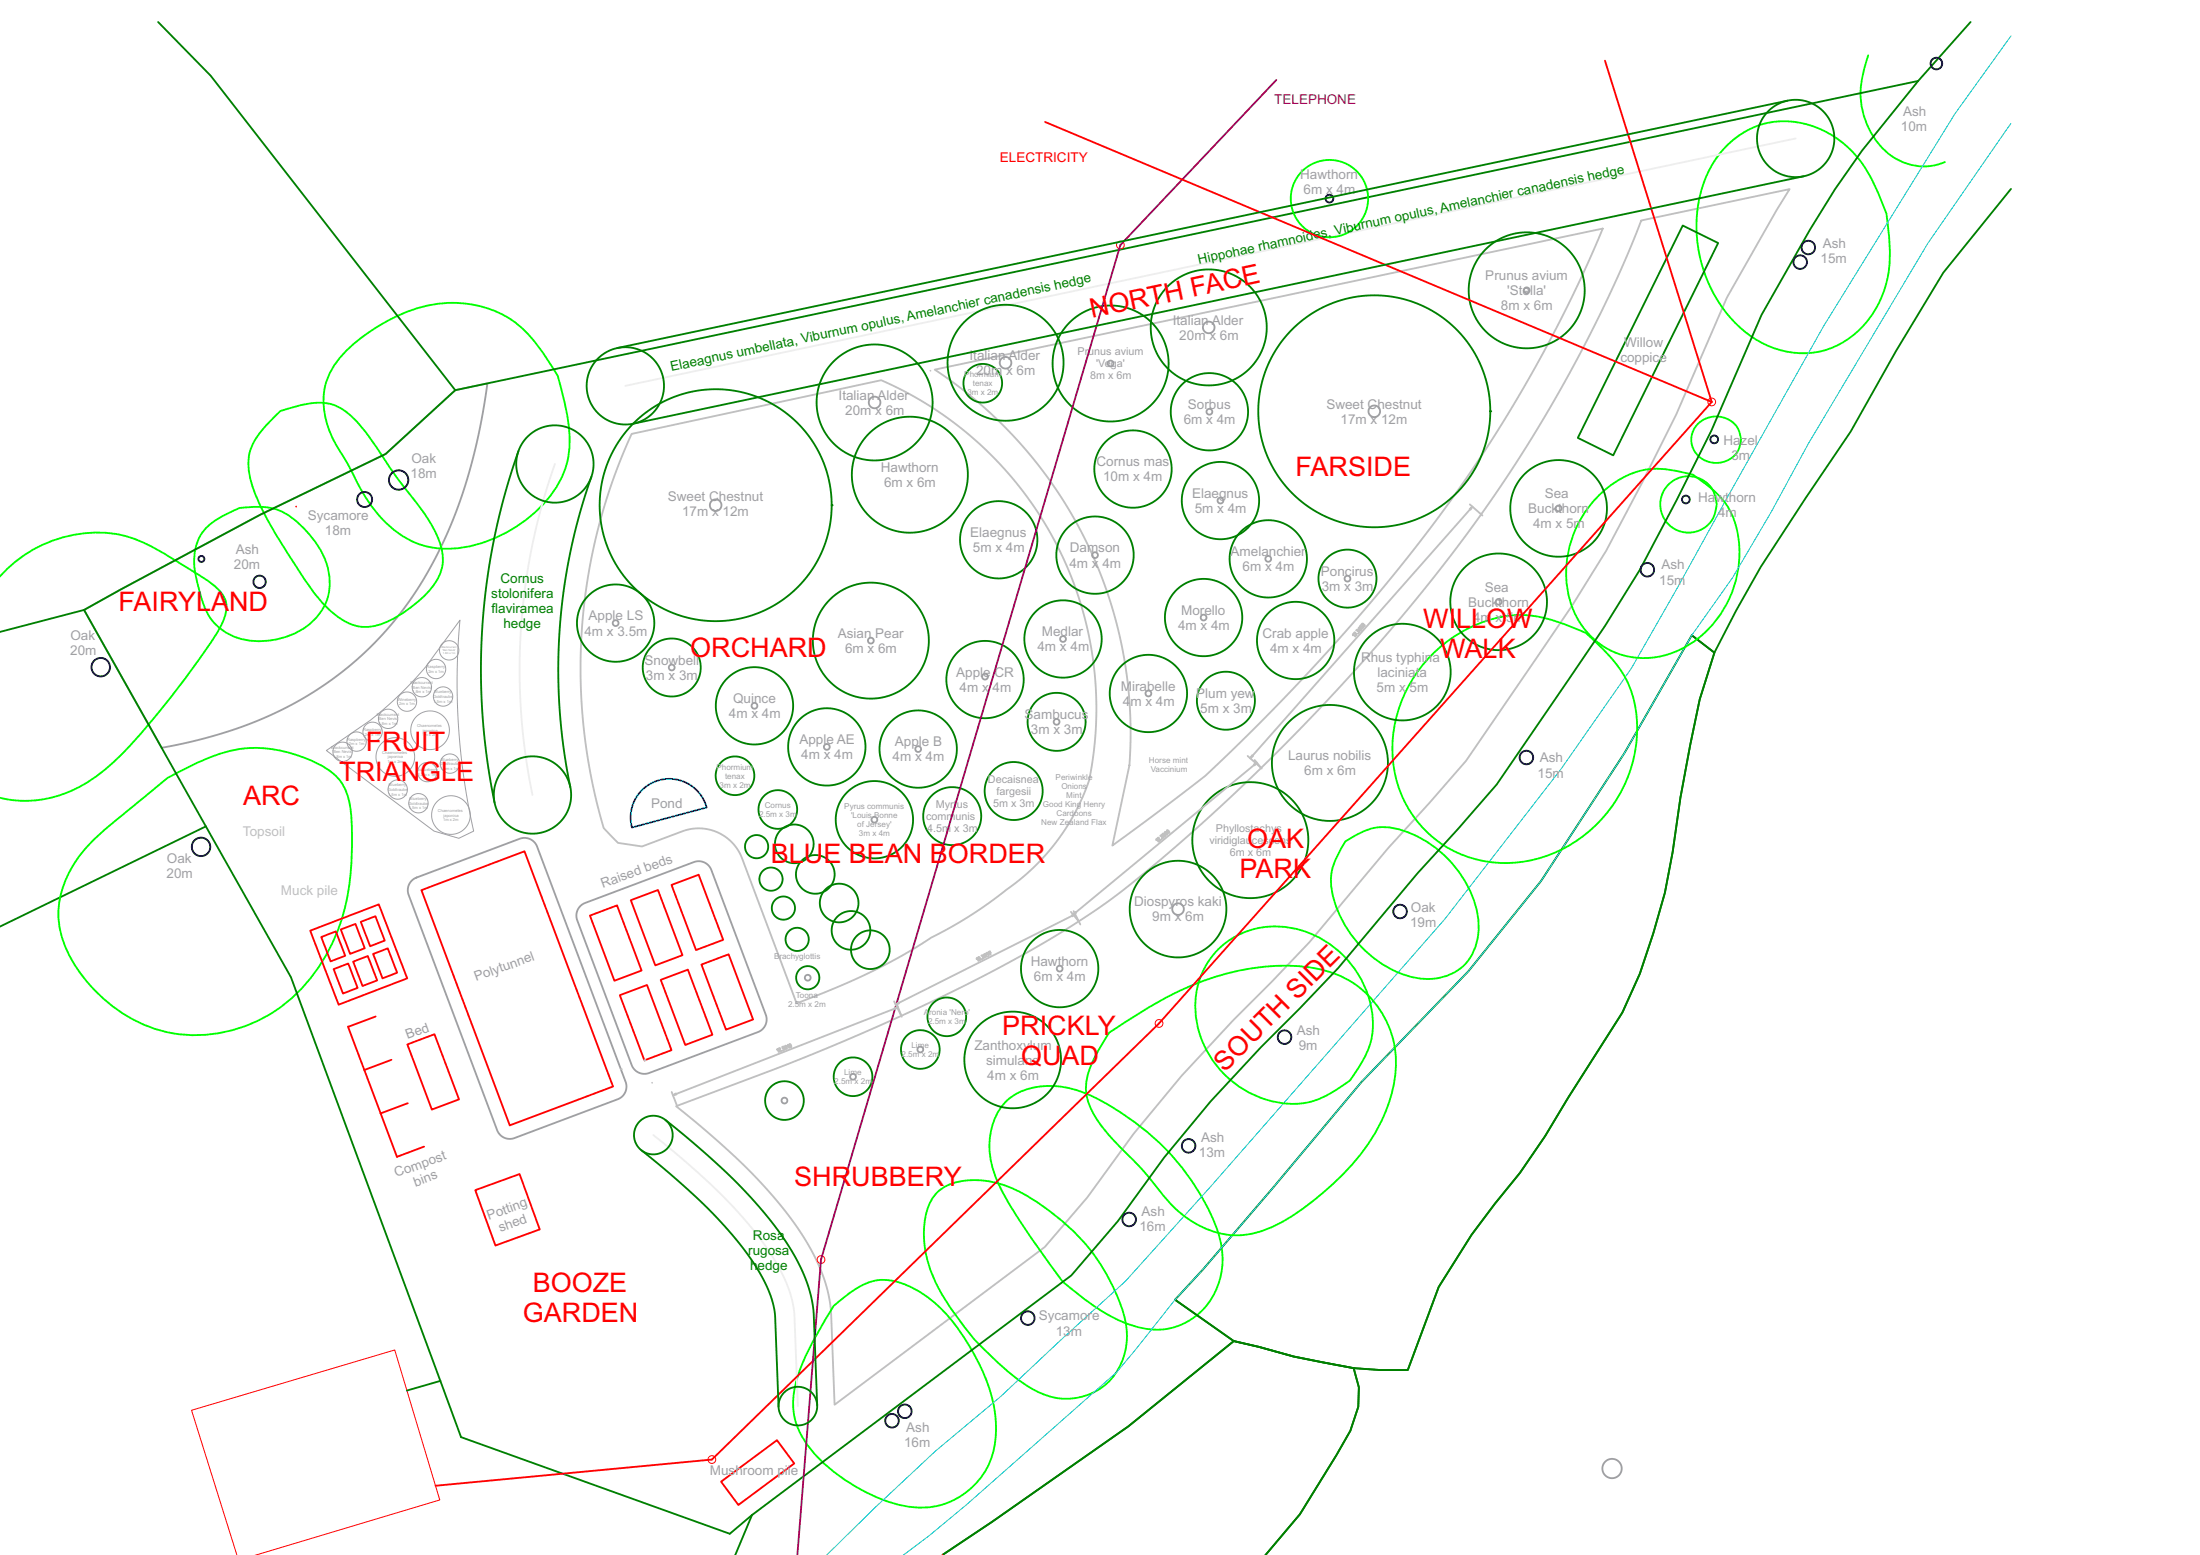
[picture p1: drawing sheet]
<svg xmlns="http://www.w3.org/2000/svg" width="297mm" height="210mm" viewBox="0 0 297 210" stroke-linecap="round" stroke-linejoin="round" font-family="sans-serif">
<g fill="none" stroke="#f00" stroke-width=".25">
<path d="M141.1 16.5l90 37.8M216.7 8.2l14.4 46.1M231.1 54.3l-74.6 83.8-60.4 58.9-37.3 3.6M40 68.4h.1M90.7 119.5l3.6-1.4 3.3 8.8-3.6 1.3zM41.9 125.6l9.2-3.5 3.9 10-9.3 3.5zM43.4 126.5l1.9-.8 1.3 3.3-2 .8zM45 130.8l2-.7 1.3 3.3-2 .7zM46 125.5l2-.8 1.2 3.3-1.9 .8zM47 138.6l6.6 17.6 3.7-1.4M47.7 129.8l2-.7 1.2 3.2-2 .8zM48.7 124.4l2-.7 1.2 3.3-1.9 .7z"/>
<path d="M50.4 128.8l2-.8 1.2 3.3-2 .8zM50.7 137.2l-3.7 1.4M56.9 120.2l13.9-5.3 12 31.8-14 5.2zM79.6 123.6l3.7-1.4 3.3 8.8-3.6 1.4zM83.7 134.3l3.7-1.3 3.3 8.8-3.7 1.3zM85.2 121.5l3.6-1.4 3.3 8.8-3.6 1.4zM89.2 132.3l3.7-1.4 3.3 8.8-3.7 1.4zM94.7 130.2l3.7-1.4 3.3 8.8-3.7 1.4zM52.9 143.1l-3.7 1.3M55 141l3.7-1.4 3.3 8.8-3.7 1.4zM55.1 148.9l-3.7 1.4M64.2 160.7l6-2.2 2.7 7.5-6 2.1z"/>
<path d="M97.4 200l7.5-5.6 2.3 3.1-7.5 5.6z"/>
</g>
<path d="M221.6 29.8l20-4.3-1.8 2.9-6.6 11.7-6.9 15.8-4.6 9.3-4.8 9.1-4.6 7.4-4.9 7.2-9.5 13.8-4.9 5.7-5.6 6.1-10.6 12.7-5.1 5.3-5.2 5.3-7 7.5-6.4 7.7-6.3 8.6-5.7 6.7-28.4 21.3-.5-12.2-.1-1.4-.3-1.7-.6-1.7-.6-1.7-.9-1.9-1.3-2.2-1.7-2.4-1.9-2.4-2.2-2.5-2.4-2.4-2.6-2.5-6.3-5.3 14.5-5.5 9.9-4 10.8-4.9 5.5-2.7 4.8-2.6 6.8-4 3.8-2.4 2.6-1.8 6.4-5.2 7.6-6.6 5-4.7 4.6-4.6 4.9-5 4.7-5.1 4.4-5 3.8-4.6 4.1-5.2 3.5-4.6 3.3-4.7 3.2-4.9 2.9-4.8 3.1-5.3 2.9-5.4 2.6-5.3 2.4-5.1 2.2-5.5M85.3 58.6l33.7-7.3 3.3 1.6 3.4 2 2.6 1.8 2.5 2 2.4 2.1 2.3 2.3 2 2.5 1.9 2.6 1.8 2.7 1.5 2.8 1.4 2.9 1.2 2.9 .9 3.1 .8 3.1 .6 3.2 .3 3.2 .1 3.2-.1 3.2-.3 3.3-.5 3.5-1.2 3-1.4 2.6-1.6 2.4-1.8 2.2-2.1 2.1-2 1.7-5.2 3.8-3 1.8-3 1.7-4 2.4-3.2 1.7-3.4 1.6-4.1 1.8-3.6 1.3-7.4-19.7-.6-1.2-1-1.1-1-.7-1.1-.5-1.2-.3-1.3-.1-1.6 .3-5.6 2.2-3.3-.5-1.3-1.4a2.26 2.26 0 0 1-.9-1.7l-.8-3.3-.7-3.3-.6-3.4-.4-3.2-.2-3.2-.1-3.4v-3.2l.2-3.4 .3-3.2 .5-3.4 .7-3.4 .7-3.1 .9-3.3 1-3 1.3-3.3zM125.6 50h.1M126.2 49.9l90.2-19-1.8 4.2-2.1 4.5-4.6 8.8-2.6 4.7-2.7 4.5-5.4 8.1-6 8.1-6.6 8-7.2 8.2-8.3 8.6a85.8 85.8 0 0 1-13.5 11.5l-5.4 4 2.3-10.8 .2-4.7-.3-4.7-.7-5.5-1.2-5.2-1.7-5-2.1-4.9-1.8-3.5-2.1-3.5-2.3-3.1-2.5-3-2.7-2.9-2.8-2.6-3-2.5zM152.5 103.3h.1M121.1 135.5l.7 1.8M121.3 136l-30.4 11.8M83.8 144.3h.1M87 143.1h.1M88 146.2h.1M90.7 147.4l.7 1.7" fill="none" stroke="#c0c0c0" stroke-width=".25"/>
<g fill="none" stroke="#a0a0a4" stroke-width=".25">
<path d="M11.3 82.3l5-2.7 18.9-10.1 16.9-8.2 9.4-8.6 4.3-.9-.6 3.9-.7 3.4-.9 3.6-1 3.4-1.1 3.2-1.3 3-1.4 3-1.6 2.8-1.6 2.6-1.8 2.4-1.9 2.3-2 2.1-2.2 2-2.3 1.8-2.5 1.8-2.6 1.5-4 2-4.4 1.8-5 1.5-5.1 1zM55.6 118.9l.6-.4 14-5.3 .5-.1 .6 .1 .4 .1 .4 .4 .4 .6 12 31.8 .1 .5-.1 .5-.2 .5-.3 .4-.6 .4-14 5.2-.5 .1h-.5l-.5-.2-.4-.3-.4-.6-11.9-31.8-.1-.5v-.5l.2-.5zM78.3 122.3l.7-.4 14.7-5.5 .9-.1 .7 .3 .5 .3 .2 .5 7.4 19.6 .1 .8-.3 .8-.4 .4-.4 .3-14.8 5.6h-.8l-.8-.3-.4-.3-.3-.5-7.4-19.6-.1-.5 .1-.5 .1-.5z"/>
<circle cx="206.1" cy="39.2" r=".39"/>
<circle cx="118.1" cy="54.3" r=".78"/>
<circle cx="135.8" cy="49" r=".78"/>
<circle cx="149.9" cy="49.1" r=".39"/>
<circle cx="163.2" cy="44.2" r=".78"/>
<circle cx="163.3" cy="55.6" r=".39"/>
<circle cx="185.6" cy="55.5" r=".78"/>
<circle cx="96.6" cy="68.2" r=".78"/>
<circle cx="147.8" cy="74.9" r=".39"/>
<circle cx="164.8" cy="67.6" r=".39"/>
<circle cx="171.2" cy="75.4" r=".39"/>
<circle cx="181.9" cy="78.1" r=".39"/>
<circle cx="210.4" cy="68.6" r=".39"/>
<circle cx="83.1" cy="84.1" r=".39"/>
<circle cx="90.7" cy="90.1" r=".39"/>
<circle cx="101.9" cy="95.3" r=".39"/>
<circle cx="117.6" cy="86.5" r=".39"/>
<circle cx="133" cy="91.3" r=".39"/>
<circle cx="142.7" cy="97.4" r=".39"/>
<circle cx="143.5" cy="86.3" r=".39"/>
<circle cx="155.1" cy="93.6" r=".39"/>
<circle cx="162.5" cy="83.4" r=".39"/>
<circle cx="202.3" cy="81.2" r=".39"/>
<circle cx="111.6" cy="100.8" r=".39"/>
<circle cx="118.1" cy="110.6" r=".39"/>
<circle cx="124" cy="101.1" r=".39"/>
<circle cx="109.1" cy="132" r=".39"/>
<circle cx="143.1" cy="130.8" r=".39"/>
<circle cx="159.1" cy="122.7" r=".78"/>
<circle cx="105.9" cy="148.6" r=".39"/>
<circle cx="115.2" cy="145.3" r=".39"/>
<circle cx="124.3" cy="141.7" r=".39"/>
<circle cx="217.7" cy="198.2" r="1.3"/>
</g>
<g fill="none" stroke="#008000" stroke-width=".25">
<path d="M21.3 3l7.1 7.2 33.1 42.5M241.4 13.6l-158.1 33.4M259 10.9l-7.6 9.4-3.6 5.2-3.4 5.5-6.6 11.5-6.7 15.6-4.7 9.4-5 9.4-4.7 7.6-14.6 21.4-5.2 6-5.5 6-10.7 12.8-5.2 5.5a179.6 179.6 0 0 0-24.6 28.7l-6.2 7.3-43.2 32.3M259 10.9l-197.5 41.8M266.1 3l-7.1 7.9M227.2 30.4l4.8 2.4-14.2 28.7-4.8-2.4zM243.5 23.8l-158 33.4M271.5 25.5l-9.1 11.3-6.4 10.6-6.1 10.9-6.1 8.9-6.1 9.3-3.3 5.9-2.9 5.7M61.5 52.7l-9.4 8.6-16.9 8.2-18.9 10.1-5 2.7M201.2 55.5h.1M70 60.9l-1.8 5.6-1.4 6-1.1 6.1-.6 5.8-.2 6.2 .2 5.9 .6 5.8 1.1 6.1M79.8 64.4l-1.5 4.9-1.3 5.3-.9 5.4-.5 5.1-.2 5.5 .2 5.1 .5 5.5 .9 5.1"/>
<path d="M112.3 68.2h.1M11.3 82.3l-11.4 3M11.3 82.3l16.5 29.3M228.4 85.8l3.1 2.3-2 6.3-1.3 6.3-1.3 7-1.1 7.3-1 5.5-1.6 5.5-1.8 5.5-2.4 5.2-7.3 11.5-3.1 5.2-3.4 4.9-3.4 4.2-3.1 4.2-4.4 7-4.2 11.2h-3.7l-3.6-.2-8.1-1.6-4.7-1.3-3.4-.8-8-5.6 3.8-4 9.4-11 12-14.3 14.4-15 9.9-12.2 11.2-17.3zM228.4 85.8l3.1 2.3M231.5 88.1l-2 6.3-1.3 6.3-1.3 7-1.1 7.3-1 5.5-1.6 5.5-1.8 5.5-2.4 5.2-7.3 11.5-3.1 5.2-3.4 4.9-3.4 4.2-3.1 4.2-4.4 7-4.2 11.2h-3.7l-3.6-.2M27.8 111.6l-27.9 13.5M27.8 111.6l11.5 20.3 20.2 54.5M86.6 155.3l5.7 4.8 4.4 4.2 2 2.2 1.7 2.1 1.5 2.1 1.1 1.8 1.1 2.5 .5 2.2 .5 12.7M89.8 151.2l6 5 2.6 2.4 2.3 2.3 2.1 2.4 1.9 2.3 1.6 2.3 1.3 2.2 1.4 3.2 .5 1.5 .3 1.5 .5 13.4M158.6 175.4l8 5.6M59.5 186.4l-4.6 1.3"/>
<path d="M59.5 186.4l2.7 7.6 36.3 13 3-2.5M166.6 181l-14.2 11.5-18.4 12.9-6.7 4.5M166.6 181l3.4 .8 4.7 1.3 8.1 1.6M182.8 184.7l.7 2.6-.1 2.6-1.1 3.2-1.9 3.3-4.9 8-4.7 5.6 4.7-5.6 4.9-8 1.9-3.3 1.1-3.2 .1-2.6-.7-2.6-8.1-1.6-4.7-1.3-3.4-.8-14.2 11.5-18.4 12.9-6.7 4.5M101.5 204.5l-2.2 5.5M127.3 209.9v.1"/>
<circle cx="242.4" cy="18.7" r="5.2"/>
<circle cx="206.1" cy="39.2" r="7.8"/>
<circle cx="84.4" cy="52.1" r="5.2"/>
<circle cx="118.1" cy="54.3" r="7.8"/>
<circle cx="132.7" cy="51.7" r="2.61"/>
<circle cx="135.8" cy="49" r="7.8"/>
<circle cx="150" cy="49.1" r="7.8"/>
<circle cx="163.2" cy="44.2" r="7.8"/>
<circle cx="163.3" cy="55.6" r="5.2"/>
<circle cx="185.6" cy="55.5" r="15.7"/>
<circle cx="74.9" cy="62.6" r="5.2"/>
<circle cx="96.6" cy="68.2" r="15.7"/>
<circle cx="122.8" cy="64.1" r="7.8"/>
<circle cx="134.8" cy="72.9" r="5.2"/>
<circle cx="147.8" cy="74.9" r="5.2"/>
<circle cx="153" cy="63.3" r="5.2"/>
<circle cx="164.8" cy="67.6" r="5.2"/>
<circle cx="171.2" cy="75.4" r="5.2"/>
<circle cx="181.9" cy="78.1" r="3.9"/>
<circle cx="210.4" cy="68.6" r="6.5"/>
<circle cx="83.1" cy="84.1" r="5.2"/>
<circle cx="90.7" cy="90.1" r="3.9"/>
<circle cx="101.9" cy="95.3" r="5.2"/>
<circle cx="117.6" cy="86.5" r="7.8"/>
<circle cx="133" cy="91.7" r="5.2"/>
<circle cx="142.7" cy="97.4" r="3.9"/>
<circle cx="143.5" cy="86.3" r="5.2"/>
<circle cx="155.1" cy="93.6" r="5.2"/>
<circle cx="162.5" cy="83.4" r="5.2"/>
<circle cx="165.5" cy="94.6" r="3.9"/>
<circle cx="174.9" cy="86.5" r="5.2"/>
<circle cx="189.3" cy="90.7" r="6.5"/>
<circle cx="202.3" cy="81.2" r="6.5"/>
<circle cx="71.9" cy="107.3" r="5.2"/>
<circle cx="99.2" cy="104.7" r="2.61"/>
<circle cx="102.2" cy="114.3" r="1.57"/>
<circle cx="104.1" cy="118.7" r="1.57"/>
<circle cx="105" cy="109.3" r="2.61"/>
<circle cx="107.2" cy="113.9" r="2.61"/>
<circle cx="110.1" cy="118" r="2.61"/>
<circle cx="111.6" cy="100.8" r="5.2"/>
<circle cx="118.1" cy="110.6" r="5.2"/>
<circle cx="124" cy="101.1" r="5.2"/>
<circle cx="128.6" cy="110.2" r="3.9"/>
<circle cx="136.9" cy="106.8" r="3.9"/>
<circle cx="168.8" cy="113.4" r="7.8"/>
<circle cx="179.6" cy="103" r="7.8"/>
<circle cx="105.8" cy="122.6" r="1.57"/>
<circle cx="107.6" cy="126.8" r="1.57"/>
<circle cx="109.1" cy="132" r="1.57"/>
<circle cx="113.3" cy="121.9" r="2.61"/>
<circle cx="114.9" cy="125.6" r="2.61"/>
<circle cx="117.5" cy="128.2" r="2.61"/>
<circle cx="127.8" cy="137.3" r="2.61"/>
<circle cx="143.1" cy="130.8" r="5.2"/>
<circle cx="159.1" cy="122.7" r="6.5"/>
<circle cx="88.2" cy="153.2" r="2.61"/>
<circle cx="105.9" cy="148.6" r="2.61"/>
<circle cx="115.2" cy="145.3" r="2.61"/>
<circle cx="124.3" cy="141.7" r="2.61"/>
<circle cx="136.7" cy="143.1" r="6.5"/>
<circle cx="107.7" cy="189.8" r="2.61"/>
</g>
<g fill="none" stroke="#f00" stroke-width=".14">
<path d="M32 210l-6.1-19.6 27.4-8.2 6.1 20.3-25 7.5M127.2 210l.1-.1v.1"/>
<circle cx="151.3" cy="33.1" r=".52"/>
<circle cx="231.1" cy="54.3" r=".52"/>
<circle cx="156.5" cy="138.1" r=".52"/>
<circle cx="110.8" cy="170" r=".52"/>
<circle cx="96.1" cy="197" r=".52"/>
</g>
<g fill="none" stroke="#000" stroke-width=".25">
<circle cx="261.4" cy="8.6" r=".78"/>
<circle cx="179.5" cy="26.8" r=".52"/>
<circle cx="243.1" cy="35.4" r=".91"/>
<circle cx="244.2" cy="33.4" r=".91"/>
<circle cx="231.5" cy="59.3" r=".52"/>
<circle cx="27.2" cy="75.4" r=".4"/>
<circle cx="35" cy="78.5" r=".83"/>
<circle cx="49.2" cy="67.4" r="1.01"/>
<circle cx="53.8" cy="64.8" r="1.3"/>
<circle cx="222.4" cy="76.9" r=".91"/>
<circle cx="227.6" cy="67.4" r=".52"/>
<circle cx="13.6" cy="90.1" r="1.24"/>
<circle cx="27.1" cy="114.3" r="1.24"/>
<circle cx="206.1" cy="102.3" r=".91"/>
<circle cx="173.4" cy="140" r=".91"/>
<circle cx="189" cy="123" r=".91"/>
<circle cx="160.5" cy="154.7" r=".91"/>
<circle cx="138.8" cy="177.9" r=".91"/>
<circle cx="152.5" cy="164.6" r=".91"/>
<circle cx="120.4" cy="191.8" r=".91"/>
<circle cx="122.2" cy="190.5" r=".91"/>
</g>
<g fill="none" stroke="#0f0" stroke-width=".25">
<path d="M233.1 19.7a11 11 0 0 1 13.6-1.8 14.9 14.9 0 0 1 6.6 7.6l.7 1.7a7.4 7.4 0 0 1 .9 3.5 17.8 17.8 0 0 1-.9 9.5 11.7 11.7 0 0 1-10.5 7.5 13.8 13.8 0 0 1-11.3-6.7 18.3 18.3 0 0 1-1.1-18.6 12.6 12.6 0 0 1 2-2.7zM252.2 7.5l-.1 .6a11.6 11.6 0 0 0 1.4 11.1 7.6 7.6 0 0 0 9.1 2.7M36.7 56.7l1.2-1.2a14.4 14.4 0 0 1 6.3-1.1 7.7 7.7 0 0 1 4.6 3.2l2.5 3.5a71.3 71.3 0 0 0 5.5 7.5 15 15 0 0 1 2.9 6 5.9 5.9 0 0 1-1.8 5.2 16.7 16.7 0 0 1-7.2 4.7 6.1 6.1 0 0 1-5.4-1.5 24.1 24.1 0 0 1-5.2-6.3l-.5-.8a49 49 0 0 1-5.5-10.3 6.9 6.9 0 0 1 1-7.1zM47 47.1a23.6 23.6 0 0 1 12.1-6.1 14 14 0 0 1 14 6.3l2.2 3.4a35 35 0 0 1 1.6 8.7 12.5 12.5 0 0 1-4.2 9.3 18.8 18.8 0 0 1-12.2 5.4 12.3 12.3 0 0 1-9.9-5.2 48.9 48.9 0 0 1-4-6.8 15.3 15.3 0 0 1-2.9-7.5 8.8 8.8 0 0 1 2.6-6.8zM229.3 57.1a3.4 3.4 0 0 1 3.6-.7 3.4 3.4 0 0 1 2.2 3 3.4 3.4 0 0 1-3.4 3.1 3.4 3.4 0 0 1-3.4-3.1 3 3 0 0 1 1-2.3zM-.1 77.9a17.5 17.5 0 0 1 17.4-5.4 31.7 31.7 0 0 1 7.4 3.8l2.5 1.6a6.8 6.8 0 0 1 3.3 3.3 5.9 5.9 0 0 1-1.1 4.1 112.8 112.8 0 0 1-13.9 17.4 17.9 17.9 0 0 1-11.3 5.4 13.6 13.6 0 0 1-4.3-.4M28.1 71a15.6 15.6 0 0 1 4.3-2.4 10.9 10.9 0 0 1 5.5 .4 13.3 13.3 0 0 1 6.4 7.7 7.3 7.3 0 0 1-4.1 8.6 10.5 10.5 0 0 1-9.4 .3 7.2 7.2 0 0 1-3.6-5 14.5 14.5 0 0 1-.9-6.2 5.7 5.7 0 0 1 1.8-3.4zM215.7 67.1a11.3 11.3 0 0 1 8.4-3.8l2.2 .3 2.3 .5a15.7 15.7 0 0 1 4.9 4.6 14.2 14.2 0 0 1-1.7 14.9 12 12 0 0 1-12.6 4.9 11 11 0 0 1-7.7-10.5 14.9 14.9 0 0 1 4.2-10.9zM193.4 88.3a17.6 17.6 0 0 1 12.6-5.3 24 24 0 0 1 8.1 2.4 24.8 24.8 0 0 1 5.5 6.3 16.9 16.9 0 0 1-.7 15.1 17.8 17.8 0 0 1-18.7 9.4 15.2 15.2 0 0 1-12-17.5 18.4 18.4 0 0 1 5.2-10.4zM12.4 113.6l2-1.8 6.8-5.6a9.5 9.5 0 0 1 3.3-2.2 22.5 22.5 0 0 1 9.5-3 18.5 18.5 0 0 1 11.1 3.5 7.6 7.6 0 0 1 2.3 5.4 39.3 39.3 0 0 1-1.5 14.8 21.9 21.9 0 0 1-13.1 13.9 18.4 18.4 0 0 1-19.8-4.7 16.7 16.7 0 0 1-5.1-9.6 13.9 13.9 0 0 1 4.5-10.7zM181.6 113.6a10.2 10.2 0 0 1 4.8-1.9 13 13 0 0 1 8.6 3.8 14.1 14.1 0 0 1 4.6 9.9 6.6 6.6 0 0 1-7.4 6.7 14.3 14.3 0 0 1-10.2-6.6 12.8 12.8 0 0 1-2.3-7.1 10.9 10.9 0 0 1 1.9-4.8zM149.8 139.4l1.7-1.1a45.5 45.5 0 0 1 15.5-7.2 24.6 24.6 0 0 1 13.1 .3 13.1 13.1 0 0 1 7.8 16.3 25.6 25.6 0 0 1-8.2 12.3 31.3 31.3 0 0 1-8.9 6 11.1 11.1 0 0 1-11.3-2.2 32.1 32.1 0 0 1-4.4-5l-2.1-2.2a31.4 31.4 0 0 1-5.3-6.2 6.8 6.8 0 0 1-.2-7l.8-1.6z"/>
<path d="M164.5 128.2a11.6 11.6 0 0 1 14.3-1.3 13.3 13.3 0 0 1 6.4 12.9 14.6 14.6 0 0 1-2.9 6.1 15.8 15.8 0 0 1-6 3 13.4 13.4 0 0 1-14.8-14.7 10.8 10.8 0 0 1 3-6zM136 148.5a9.5 9.5 0 0 1 8.6-1.6 27.1 27.1 0 0 1 9.1 4.9 31.6 31.6 0 0 1 10.9 14.9 9.8 9.8 0 0 1-5.1 12.1 9.7 9.7 0 0 1-7.9-.4 33.3 33.3 0 0 1-8.1-5.4l-3.8-5.2a53.5 53.5 0 0 1-5.1-8.6 9.9 9.9 0 0 1 .9-10.1zM112.5 176.3a14.6 14.6 0 0 1 5.3-3.4 8.4 8.4 0 0 1 6.2 1.4 21 21 0 0 1 7.3 8.1 20.4 20.4 0 0 1 3.1 11.6 10.2 10.2 0 0 1-12.9 9.1 24.1 24.1 0 0 1-12.4-7.9 9.5 9.5 0 0 1-1.4-9.3 46 46 0 0 1 4.8-9.6zM126.6 160.9a8 8 0 0 1 6.2-1.5 17.1 17.1 0 0 1 8.1 3.5 26.4 26.4 0 0 1 11 15.4 8.6 8.6 0 0 1-4.6 9.8 8.7 8.7 0 0 1-8.6-1 38.3 38.3 0 0 1-12.4-14 13.7 13.7 0 0 1-.9-10.3l.7-1.3z"/>
<circle cx="179.5" cy="26.8" r="5.2"/>
<circle cx="228" cy="68.1" r="3.8"/>
</g>
<path d="M271.5 4.9l-7.6 10.5-17.7 28.7-19.7 35.1-6.2 11-9.5 13.5-15.7 20.3-31.5 36-11.6 12.9-8.7 7.9-8.2 7.7-8.8 7.4-8.1 7.6-6.6 6.5M271.5 16.7l-11.2 16.1-16.2 27.2-5 9.1-5.2 8.9-5.5 7.8-9.1 15.8-11.2 17.3-9.9 12.2-14.4 15-12 14.3-9.4 11-3.8 4-5.3 6.7-2.5 3.1-20.3 17.9-5.1 4.2-3.5 2.7" fill="none" stroke="#00bfff" stroke-width=".14"/>
<g fill="none" stroke="#a0a0a4" stroke-width=".14">
<path d="M44.1 101.3l5.9-4.1 2.1-1.7 2-1.9 3.4-3.6 4.6-6.3-.3 3.5-.1 3.8 .2 7 .3 3.8 .5 3.5 .5 3.4 .8 3.5-2 1-3.4-1z"/>
<circle cx="50.3" cy="98.8" r="1.3"/>
<circle cx="52.4" cy="97" r="1.3"/>
<circle cx="55" cy="94.7" r="1.3"/>
<circle cx="57" cy="92.8" r="1.3"/>
<circle cx="58.1" cy="98.6" r="2.61"/>
<circle cx="58.9" cy="90.3" r="1.3"/>
<circle cx="59.8" cy="94" r="1.3"/>
<circle cx="60.6" cy="87.8" r="1.3"/>
<circle cx="46.3" cy="101.5" r="1.3"/>
<circle cx="48.1" cy="100.1" r="1.3"/>
<circle cx="53.4" cy="102.2" r="2.61"/>
<circle cx="53.7" cy="106.6" r="1.3"/>
<circle cx="56.5" cy="108.4" r="1.3"/>
<circle cx="57.7" cy="104.2" r="1.3"/>
<circle cx="60.7" cy="103.1" r="1.3"/>
<circle cx="60.9" cy="110" r="2.61"/>
</g>
<path d="M242.4 18.7l-158 33.4M74.9 62.6l-1.6 5.3-1.4 5.6-1 5.5-.6 5.8-.1 5.5 .2 5.8 .5 5.5 1 5.7M88.2 153.2l5.9 5 2.5 2.3 2.2 2.2 2 2.3 1.8 2.2 1.5 2.1 1.2 2 1.2 2.8 .7 2.7 .5 13" fill="none" stroke="#eee" stroke-width=".25"/>
<path d="M172.3 10.8l-21 22.3-40.5 136.9-3.1 40" fill="none" stroke="#800080" stroke-width=".25"/>
<path d="M86.7 106.7l1.1-.9 1.2-.5 1.4-.2 1.3 .2 1.3 .5 1 .8 .9 1.1 .5 1.3-10.1 2.7-.2-1.4 .2-1.3 .5-1.2z" fill="none" stroke="#00f" stroke-width=".25"/>
<path d="M90.9 147.8l.4-.2v.1z" fill="#c0c0c0"/>
<path d="M90.9 147.8l.4-.2v.1z" fill="#c0c0c0" stroke="#c0c0c0" stroke-width=".25"/>
<path d="M120.8 136.1l.5-.1-.5 .2z" fill="#c0c0c0"/>
<path d="M120.8 136.1l.5-.1-.5 .2z" fill="#c0c0c0" stroke="#c0c0c0" stroke-width=".25"/>
<path d="M120.7 135.2l.9 1.8M145 123l.9 1.8M145.2 123.4l-24.3 12.2M104.9 141.7l.1-.1 .1 .4M105.1 141.6l.1-.1h.1v.5l.2-.1M105.6 141.8h.1M105.8 141.3h-.2l.1 .2h.1l.1 .1-.1 .2M106 141.2a.3 .3 0 0 1 .2 .4l-.1-.1zM106.3 141.2l.1-.2 .2 .5M106.6 140.9a.3 .3 0 0 1 .2 .5l-.2-.2z" fill="none" stroke="#c0c0c0" stroke-width=".25"/>
<path d="M120.9 135.6l.4-.3 .1 .2z" fill="#c0c0c0"/>
<path d="M120.9 135.6l.4-.3 .1 .2z" fill="#c0c0c0" stroke="#c0c0c0" stroke-width=".25"/>
<path d="M144.7 123.6l.5-.2-.4 .3z" fill="#c0c0c0"/>
<path d="M144.7 123.6l.5-.2-.4 .3z" fill="#c0c0c0" stroke="#c0c0c0" stroke-width=".25"/>
<g fill="none" stroke="#c0c0c0" stroke-width=".25">
<path d="M169.4 102.6l.9 1.1M169.7 103l-24.8 20.5M131.8 129.4l.1-.1 .2 .4M132.1 129.2a.3 .3 0 0 1 .2 .4l-.1-.1zM132.5 129l.1-.1a.1 .1 0 0 1 .1 .1 .1 .1 0 0 1 0 .1l.2 .2-.2 .1M132.6 129.5h.1M132.7 129.1l-.1 .1M133.1 129h-.1a.13 .13 0 0 1-.1-.1 .13 .13 0 0 1 0-.1l.2 .1v.3M133.2 128.7v-.1a.11 .11 0 0 1 .2 .1 .1 .1 0 0 1-.1 .1l.2 .1-.1 .2M133.3 128.8h.1M133.5 128.5l.2-.1 .1 .5M133.8 128.6h-.1"/>
<path d="M144.6 123.1l.9 1.1"/>
</g>
<path d="M145.2 123.1l.1 .1-.4 .3z" fill="#c0c0c0"/>
<path d="M145.2 123.1l.1 .1-.4 .3z" fill="#c0c0c0" stroke="#c0c0c0" stroke-width=".25"/>
<path d="M169.3 103.2l.4-.2-.3 .3z" fill="#c0c0c0"/>
<path d="M169.3 103.2l.4-.2-.3 .3z" fill="#c0c0c0" stroke="#c0c0c0" stroke-width=".25"/>
<path d="M198.5 68.1l1.7 1.5M198.8 68.4l-30 34M156.1 113.4v-.1l.3 .3M156.3 113.2v-.1h.2v.4l.2-.1M156.6 112.8h.1a.1 .1 0 0 1 .2 0 .1 .1 0 0 1 0 .1l.2 .1-.2 .2M156.8 113.3h.1M156.9 112.9l-.1 .1M156.9 112.6l.1-.1a.1 .1 0 0 1 .2 0 .11 .11 0 0 1-.1 .2l.2 .1-.1 .2M157.1 112.7h.1M157.3 112.3l.2 .1 .1 .2a.3 .3 0 0 1-.3-.3zM157.6 112.1h.2l.1 .3a.3 .3 0 0 1-.3-.3zM168.5 102l1.7 1.6" fill="none" stroke="#c0c0c0" stroke-width=".25"/>
<path d="M169.1 102l.1 .1-.4 .3z" fill="#c0c0c0"/>
<path d="M169.1 102l.1 .1-.4 .3z" fill="#c0c0c0" stroke="#c0c0c0" stroke-width=".25"/>
<path d="M198.4 68.7l.4-.3-.2 .4z" fill="#c0c0c0"/>
<path d="M198.4 68.7l.4-.3-.2 .4z" fill="#c0c0c0" stroke="#c0c0c0" stroke-width=".25"/>
<path d="M182.7 85.8v-.2l.3 .3M182.8 85.5l.1-.2 .3 .5M183.1 85.5l-.1 .1M183.1 85.1l.1-.1a.1 .1 0 0 1 .1 0 .1 .1 0 0 1 0 .2h.2v.2M183.3 85.2h.1M183.3 85.5h.1M183.4 84.7a.23 .23 0 0 0 .1 .3 .23 .23 0 0 0 .3 0l-.1-.1-.2 .1M183.7 84.4l-.1 .2 .1 .1 .3-.1v.1l-.1 .2M183.8 84.3l.1-.1a.1 .1 0 0 1 .1 0 .1 .1 0 0 1 .1 .1l.2 .1-.1 .2M184.1 84.3l-.1 .1" fill="none" stroke="#c0c0c0" stroke-width=".25"/>
<g font-size="3.6" fill="#f00">
<text x="147.4" y="43" transform="rotate(-12 147.4 43)">NORTH FACE</text>
<text x="174.9" y="64.3">FARSIDE</text>
<text x="16" y="82.5">FAIRYLAND</text>
<text x="93.2" y="88.7">ORCHARD</text>
<text x="192.2" y="84.7">WILLOW</text>
<text x="194.4" y="88.8">WALK</text>
<text x="49.4" y="101.4">FRUIT</text>
<text x="45.8" y="105.5">TRIANGLE</text>
<text x="32.8" y="108.6">ARC</text>
<text x="104.1" y="116.5">BLUE BEAN BORDER</text>
<text x="167.4" y="118.5">PARK</text>
<text x="168.4" y="114.4">OAK</text>
<text x="135.3" y="139.7">PRICKLY</text>
<text x="137.9" y="143.7">QUAD</text>
<text x="165.4" y="144.8" transform="rotate(-45 165.4 144.8)">SOUTH SIDE</text>
<text x="107.2" y="160">SHRUBBERY</text>
<text x="70.6" y="178.5">GARDEN</text>
<text x="71.9" y="174.4">BOOZE</text>
</g>
<text font-size="1.8" fill="#800080" x="172.1" y="14.1">TELEPHONE</text>
<g font-size="1.8" fill="#a0a0a4">
<text x="256.7" y="17.7">10m</text>
<text x="257" y="15.6">Ash</text>
<text x="175.6" y="24.1">Hawthorn</text>
<text x="176" y="26.2">6m x 4m</text>
<text x="245.8" y="35.5">15m</text>
<text x="246.1" y="33.5">Ash</text>
<text x="200.5" y="37.8">Prunus avium</text>
<text x="202.7" y="41.9">8m x 6m</text>
<text x="203.5" y="39.8">'Stella'</text>
<text x="158.3" y="43.8">Italian Alder</text>
<text x="159.2" y="45.9">20m x 6m</text>
<text x="219.3" y="46.8">Willow</text>
<text x="113.2" y="53.9">Italian Alder</text>
<text x="130.9" y="48.6">Italian Alder</text>
<text x="131.8" y="50.6">20m x 6m</text>
<text x="218.8" y="48.8">coppice</text>
<text x="114.1" y="56">20m x 6m</text>
<text x="159.8" y="57.3">6m x 4m</text>
<text x="160.4" y="55.2">Sorbus</text>
<text x="179.1" y="55.2">Sweet Chestnut</text>
<text x="181" y="57.2">17m x 12m</text>
<text x="55.4" y="64.5">18m</text>
<text x="55.5" y="62.5">Oak</text>
<text x="118.9" y="63.7">Hawthorn</text>
<text x="119.4" y="65.7">6m x 6m</text>
<text x="148" y="62.9">Cornus mas</text>
<text x="148.9" y="65">10m x 4m</text>
<text x="232.7" y="60.1">Hazel</text>
<text x="233.8" y="62.1">3m</text>
<text x="41.6" y="70.2">Sycamore</text>
<text x="90.2" y="67.7">Sweet Chestnut</text>
<text x="92.1" y="69.7">17m x 12m</text>
<text x="160.9" y="67.2">Elaegnus</text>
<text x="161.3" y="69.2">5m x 4m</text>
<text x="206.3" y="69.3">Buckthorn</text>
<text x="207" y="71.3">4m x 5m</text>
<text x="208.6" y="67.2">Sea</text>
<text x="229.3" y="67.8">Hawthorn</text>
<text x="232" y="69.8">4m</text>
<text x="31.6" y="76.8">20m</text>
<text x="31.8" y="74.7">Ash</text>
<text x="43.9" y="72.3">18m</text>
<text x="131" y="72.5">Elaegnus</text>
<text x="131.4" y="74.5">5m x 4m</text>
<text x="144.4" y="76.6">4m x 4m</text>
<text x="144.4" y="74.6">Damson</text>
<text x="166.2" y="75.1">Amelanchier</text>
<text x="167.8" y="77.1">6m x 4m</text>
<text x="178.4" y="77.7">Poncirus</text>
<text x="224.3" y="76.9">Ash</text>
<text x="79.5" y="83.7">Apple LS</text>
<text x="159.5" y="83">Morello</text>
<text x="178.5" y="79.8">3m x 3m</text>
<text x="198.2" y="81.9">Buckthorn</text>
<text x="198.9" y="83.9">4m x 5m</text>
<text x="200.5" y="79.8">Sea</text>
<text x="224" y="78.9">15m</text>
<text x="9.5" y="88.4">20m</text>
<text x="9.5" y="86.4">Oak</text>
<text x="78.9" y="85.8">4m x 3.5m</text>
<text x="87" y="89.7">Snowbell</text>
<text x="113.1" y="86.1">Asian Pear</text>
<text x="114.1" y="88.1">6m x 6m</text>
<text x="140.1" y="87.9">4m x 4m</text>
<text x="140.7" y="85.9">Medlar</text>
<text x="159.1" y="85">4m x 4m</text>
<text x="170.5" y="86.1">Crab apple</text>
<text x="171.5" y="88.1">4m x 4m</text>
<text x="183.8" y="89.3">Rhus typhina</text>
<text x="87.2" y="91.8">3m x 3m</text>
<text x="99" y="94.9">Quince</text>
<text x="129.1" y="91.4">Apple CR</text>
<text x="129.5" y="93.4">4m x 4m</text>
<text x="151.3" y="93.2">Mirabelle</text>
<text x="151.6" y="95.3">4m x 4m</text>
<text x="161.5" y="94.2">Plum yew</text>
<text x="185.9" y="93.4">5m x 5m</text>
<text x="186" y="91.4">laciniata</text>
<text x="98.4" y="97">4m x 4m</text>
<text x="107.9" y="100.5">Apple AE</text>
<text x="120.8" y="100.7">Apple B</text>
<text x="138.3" y="97.1">Sambucus</text>
<text x="139.2" y="99.1">3m x 3m</text>
<text x="162" y="96.3">5m x 3m</text>
<text x="108.2" y="102.5">4m x 4m</text>
<text x="120.5" y="102.8">4m x 4m</text>
<text x="173.9" y="102.6">Laurus nobilis</text>
<text x="176.1" y="104.7">6m x 6m</text>
<text x="207.6" y="105">15m</text>
<text x="207.9" y="102.9">Ash</text>
<text x="87.9" y="109">Pond</text>
<text x="22.5" y="118.6">20m</text>
<text x="22.5" y="116.5">Oak</text>
<text x="81.4" y="119.9" transform="rotate(-20 81.4 119.9)">Raised beds</text>
<text x="153.1" y="122.3">Diospyros kaki</text>
<text x="155.6" y="124.4">9m x 6m</text>
<text x="190.4" y="125.2">19m</text>
<text x="190.5" y="123.1">Oak</text>
<text x="139.2" y="130.4">Hawthorn</text>
<text x="64.3" y="132.5" transform="rotate(-20 64.3 132.5)">Polytunnel</text>
<text x="139.6" y="132.4">6m x 4m</text>
<text x="55" y="140.3" transform="rotate(-20 55 140.3)">Bed</text>
<text x="131.6" y="141.7">Zanthoxylum</text>
<text x="133.1" y="143.7">simulans</text>
<text x="175.1" y="139.7">Ash</text>
<text x="175.4" y="141.7">9m</text>
<text x="133.3" y="145.8">4m x 6m</text>
<text x="162.2" y="154.1">Ash</text>
<text x="53.5" y="158.9" transform="rotate(-20 53.5 158.9)">Compost</text>
<text x="56.1" y="160.2" transform="rotate(-20 56.1 160.2)">bins</text>
<text x="161.9" y="156.2">13m</text>
<text x="66" y="164.7" transform="rotate(-20 66 164.7)">Potting</text>
<text x="67.6" y="166.3" transform="rotate(-20 67.6 166.3)">shed</text>
<text x="153.8" y="166.2">16m</text>
<text x="154.1" y="164.2">Ash</text>
<text x="140.2" y="178.2">Sycamore</text>
<text x="142.5" y="180.3">13m</text>
<text x="122.1" y="195.3">16m</text>
<text x="122.4" y="193.2">Ash</text>
<text x="95.8" y="199.1">Mushroom pile</text>
</g>
<text font-size="1.8" fill="#f00" x="135" y="21.9">ELECTRICITY</text>
<g font-size="1.8" fill="#008000">
<text x="161.9" y="35.6" transform="rotate(-12 161.9 35.6)">Hippohae rhamnoides, Viburnum opulus, Amelanchier canadensis hedge</text>
<text x="90.7" y="50.1" transform="rotate(-12 90.7 50.1)">Elaeagnus umbellata, Viburnum opulus, Amelanchier canadensis hedge</text>
<text x="66.3" y="80.7">stolonifera</text>
<text x="66.4" y="82.7">flaviramea</text>
<text x="67.6" y="78.6">Cornus</text>
<text x="68" y="84.8">hedge</text>
<text x="101.7" y="167.3">Rosa</text>
<text x="101" y="169.4">rugosa</text>
<text x="101.3" y="171.4">hedge</text>
</g>
<g font-size="1.8" fill="#c0c0c0">
<text x="32.8" y="112.9">Topsoil</text>
<text x="37.9" y="120.8">Muck pile</text>
</g>
<g font-size="1.5" fill="#a0a0a4">
<text x="145.5" y="47.9">Prunus avium</text>
<text x="147.2" y="51.2">8m x 6m</text>
<text x="148" y="49.6">'Vega'</text>
<text x="133.4" y="105.7">Decaisnea</text>
<text x="134.6" y="107.3">fargesii</text>
<text x="125" y="110.7">communis</text>
<text x="125.2" y="112.3">4.5m x 3m</text>
<text x="126.4" y="109">Myrtus</text>
<text x="134.1" y="108.9">5m x 3m</text>
<text x="163.3" y="113.9">viridiglaucescens</text>
<text x="164.2" y="112.3">Phyllostachys</text>
<text x="166" y="115.6">6m x 6m</text>
</g>
<g font-size="1.1" fill="#a0a0a4">
<text x="130.2" y="50.9">Phormium</text>
<text x="130.6" y="53.3">3m x 2m</text>
<text x="131.3" y="52.1">tenax</text>
<text x="96.7" y="103.9">Phormium</text>
<text x="97.2" y="106.3">3m x 2m</text>
<text x="97.9" y="105.1">tenax</text>
<text x="142.5" y="105.2">Periwinkle</text>
<text x="143.3" y="106.5">Onions</text>
<text x="144" y="107.7">Mint</text>
<text x="155.1" y="103">Horse mint</text>
<text x="155.4" y="104.3">Vaccinium</text>
<text x="102.5" y="110.3">2.5m x 3m</text>
<text x="103.3" y="109">Cornus</text>
<text x="114" y="109.2">Pyrus communis</text>
<text x="114.9" y="110.4">'Louis Bonne</text>
<text x="115.7" y="111.7">of Jersey'</text>
<text x="116" y="112.9">3m x 4m</text>
<text x="140.6" y="111.4">New Zealand Flax</text>
<text x="140.8" y="108.9">Good King Henry</text>
<text x="142.7" y="110.1">Cardoons</text>
<text x="104.5" y="129.4">Brachyglottis</text>
<text x="106.4" y="135.9">2.5m x 2m</text>
<text x="107.5" y="134.7">Toona</text>
<text x="124.7" y="137">Aronia 'Nero'</text>
<text x="121.7" y="142.7">2.5m x 2m</text>
<text x="123.1" y="141.4">Lime</text>
<text x="125.3" y="138.3">2.5m x 3m</text>
<text x="112.6" y="146.3">2.5m x 2m</text>
<text x="114" y="145.1">Lime</text>
</g>
<g font-size=".5" fill="#a0a0a4">
<text x="53.7" y="94.6">Wineberry</text>
<text x="53.9" y="95.2">2m x 1m</text>
<text x="55.4" y="92.3">Blackcurrant</text>
<text x="55.6" y="93">'Ben Nevis'</text>
<text x="55.7" y="93.6">1.8m x 1m</text>
<text x="57.6" y="90.2">Raspberry</text>
<text x="57.8" y="90.8">2m x 1m</text>
<text x="58.5" y="94.2">Goldtraube</text>
<text x="58.5" y="94.8">1.5m x 1m</text>
<text x="58.6" y="93.6">Blueberry</text>
<text x="44.7" y="101.1">Blackcurrant</text>
<text x="44.9" y="101.7">'Ben Nevis'</text>
<text x="46.9" y="100">Raspberry</text>
<text x="47.1" y="100.6">2m x 1m</text>
<text x="49" y="98.7">Raspberry</text>
<text x="49.3" y="99.3">2m x 1m</text>
<text x="50.9" y="96.6">Blackcurrant</text>
<text x="51.1" y="97.2">'Ben Nevis'</text>
<text x="51.1" y="97.8">1.8m x 1m</text>
<text x="51.6" y="101.8">Chaenomeles</text>
<text x="56.3" y="98.2">Chaenomeles</text>
<text x="57" y="99.4">1m x 2m</text>
<text x="57.1" y="98.8">japonica</text>
<text x="45" y="102.3">1.8m x 1m</text>
<text x="52.3" y="103">1m x 2m</text>
<text x="52.3" y="106.8">Goldtraube</text>
<text x="52.4" y="102.4">japonica</text>
<text x="52.4" y="107.4">1.5m x 1m</text>
<text x="52.5" y="106.2">Blueberry</text>
<text x="56.3" y="104.1">Gooseberry</text>
<text x="56.4" y="104.7">1.2m x 1m</text>
<text x="59.4" y="103.3">Goldtraube</text>
<text x="59.5" y="103.9">1.5m x 1m</text>
<text x="59.6" y="102.7">Blueberry</text>
<text x="55.1" y="108.6">Goldtraube</text>
<text x="55.2" y="109.2">1.5m x 1m</text>
<text x="55.3" y="108">Blueberry</text>
<text x="59.1" y="109.6">Chaenomeles</text>
<text x="59.8" y="110.8">1m x 2m</text>
<text x="59.9" y="110.2">japonica</text>
</g>
<g font-size=".4" fill="#a0a0a4">
<text x="59.6" y="87.5">Blackcurrant</text>
<text x="59.7" y="87.9">'Ben Nevis'</text>
<text x="59.8" y="88.3">1.8m x 1m</text>
</g>
</svg>
